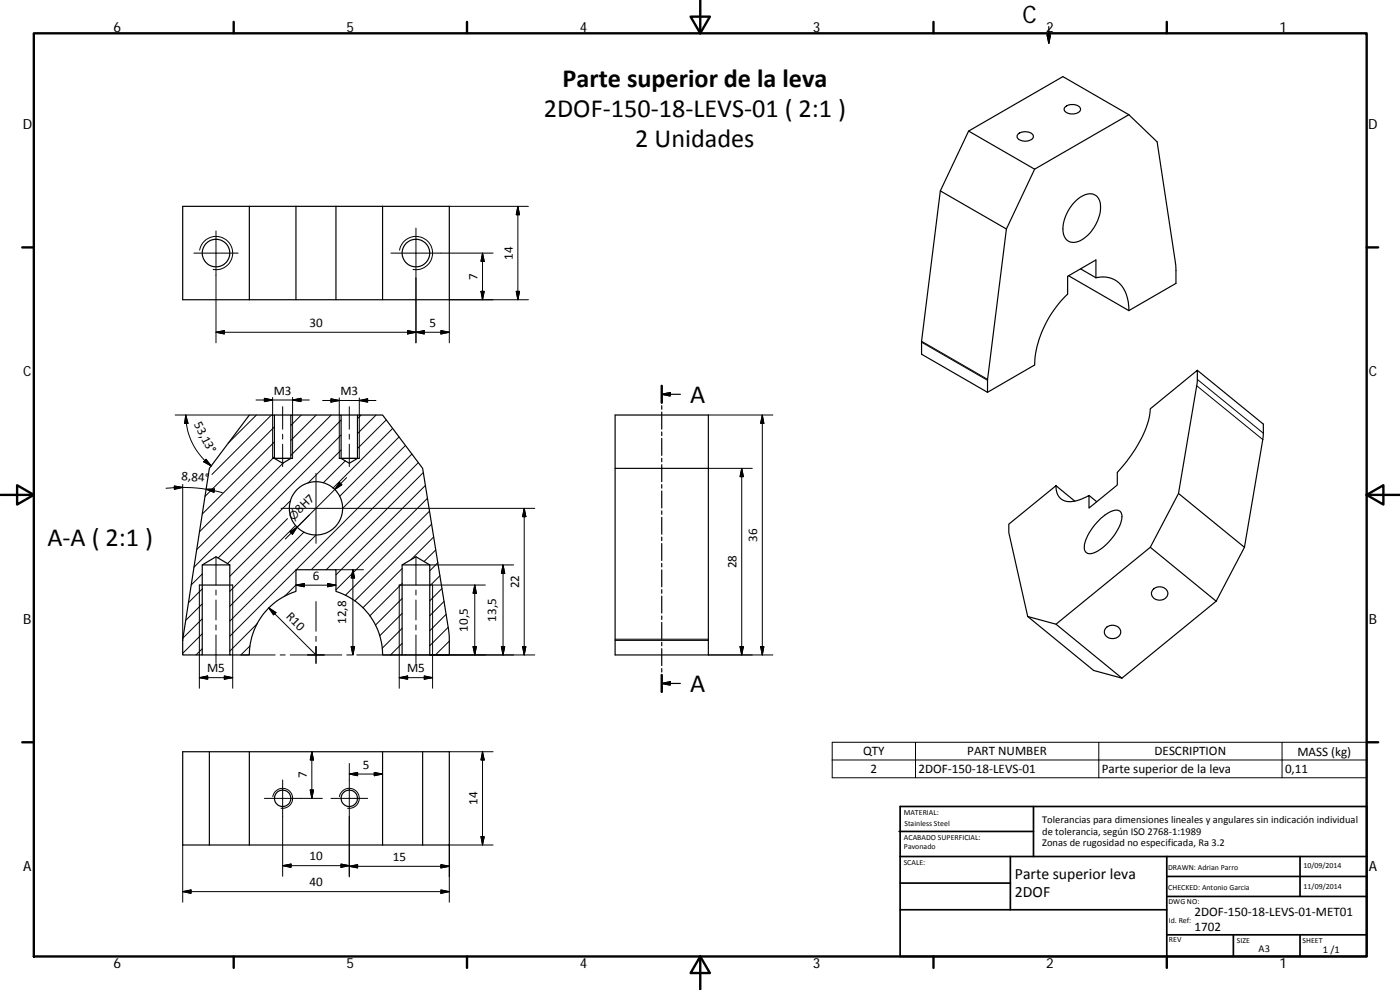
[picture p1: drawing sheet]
<svg xmlns="http://www.w3.org/2000/svg" width="420mm" height="297mm" viewBox="0 0 420 297" stroke-linecap="round" stroke-linejoin="round" font-family="sans-serif">
<g fill="none" stroke="#000" stroke-width=".36">
<path d="M314.3 10.5h1l-.5 2.5zM314.8 8v5M290.7 39.3l19.8 11.5M319.6 32.1a3.2 3.2 0 0 1 4.7 .5 2.14 2.14 0 0 1-2.9 1.6 1.65 1.65 0 0 1-1.9-1.9zM338.8 34.4l-28.3 16.4M338.8 34.4l-19.8-11.4-28.3 16.3-8.5 18-5.6 45.1v3.9l19.8 11.4M338.8 34.4l8.5 8.2 5.6 36.9v5.5l-14.1 8.2M282.2 57.3l19.8 11.4M305.7 40.1a3.2 3.2 0 0 1 4.4 .6 1.71 1.71 0 0 1-2 1.6 2.12 2.12 0 0 1-2.8-1.6zM310.5 50.8l-8.5 17.9M74.8 61.9h14M74.8 61.9v28"/>
<path d="M74.8 61.9h-20v28h20M88.8 61.9h12M88.8 61.9v28M100.8 61.9h14M100.8 61.9v28M114.8 61.9h20v28h-60M114.8 61.9v28M302 68.7l-5.6 45.1v3.9M322.7 60.4a5.3 5.3 0 0 1 5.9-1.9 4.9 4.9 0 0 1 1.5 5.5 11.6 11.6 0 0 1-6.9 8.6 3.2 3.2 0 0 1-4.2-3.3 12.3 12.3 0 0 1 3.7-8.9zM320.7 82.7l18.1 10.5M324.3 80.7l4.6 2.6M328.9 83.3a7.5 7.5 0 0 1 9.5 6.5l.4 3.4"/>
<path d="M328.9 83.3v-5.3l-8.5 4.9v5.3a31.8 31.8 0 0 0-9.9 21.3l-14.1 8.2M198.6 115.8v5M198.6 118.3l2.5-.5v1zM198.6 118.3h5.6M359.3 111.1l19.8 16.2-.1 4.6-5.5 32.3M74.8 124.5h7.5v13l2.5 1.5 2.5-1.5v-13h15.1v13l2.4 1.5 2.5-1.5v-13h7.5l12 16 7.8 48.2 .2 2.1v5.7h-5.8v-27l-4.2-2.5-4.1 2.5v27h-5.9a20 20 0 0 0-14-19.1v-6.5h-12v6.5a19.9 19.9 0 0 0-14 19.1h-5.8v-27l-4.2-2.5-4.1 2.5v27h-5.9l.1-4.7 7.9-51.3zM81.8 137.5h6M82.3 137.5h5M82.3 124.5h5M101.8 137.5h6M102.4 124.5h4.9M102.4 137.5h4.9"/>
<path d="M184.6 124.5h28v72h-28zM198.6 121.7v1.1M198.6 123.6v5.2M198.6 129.6v1.1M198.6 131.6v5M198.6 137.5v1.1M198.6 139.4v5.1M184.6 140.5h28M198.6 145.4v1.1M198.6 147.3v5.1M198.6 153.3v1M198.6 155.2v5.1"/>
<path d="M302.8 157.3l14.1-11.6a4.2 4.2 0 0 0 5.8 4.6l2-.6 2.1-1v3.7l8.5-6.9v-3.7a38.4 38.4 0 0 0 9.7-17.1l.2-2 14.1-11.6v4l-5.6 33-8.5 16.1-28.3 23.1-8.5-2.3-5.6-25.2zM316.9 145.7l5.7 4.7M326.8 148.7l2.3 1.8M330.1 155.9a7.1 7.1 0 0 1 5.6-2.7 2.38 2.38 0 0 1 .8 3.1 16 16 0 0 1-8.7 9.7 1.79 1.79 0 0 1-1.9-.3 1.79 1.79 0 0 1-.5-1.9 14.8 14.8 0 0 1 4.7-7.9zM353.7 148.1l19.8 16.1M59.8 175.5h10M60.7 169.5h8.3M119.8 175.5h10M120.7 169.5h8.3M198.6 161.2v1M198.6 163.1v5.1M198.6 169.1v1"/>
<path d="M198.6 171v5.1M198.6 176.9v1.1M198.6 178.9v5M345.2 164.2l19.8 16.2M346 176.9a2.54 2.54 0 0 1 2.8-.7 2.54 2.54 0 0 1 1.7 2.2 2.56 2.56 0 0 1-2.6 1.7 2.56 2.56 0 0 1-2.3-2zM373.5 164.2l-8.5 16.2M60.7 196.5h8.3M120.7 196.5h8.3M198.6 184.8v1.1M198.6 186.8v5M198.6 192.7v1.1M198.6 194.6v5.1"/>
<path d="M308.4 185l19.8 16.2 8.5 2.3M316.9 187.3l19.8 16.2M332.2 188.2a2.51 2.51 0 0 1 2.6-.5 2.51 2.51 0 0 1 1.5 2.2 2.57 2.57 0 0 1-2.5 1.7 2.57 2.57 0 0 1-2.4-2l.3-.9zM365 180.4l-28.3 23.1M198.6 200.6v1M198.6 202.5v5.1M198.6 205.1l2.5-.5v.9zM198.6 205.1h5.6M54.8 225.6h80v27.9h-80zM62.8 225.6v27.9M74.8 225.6v27.9M114.8 225.6v27.9"/>
<path d="M126.8 225.6v27.9"/>
<circle cx="64.8" cy="75.9" r="4.1"/>
<circle cx="124.8" cy="75.9" r="4.1"/>
<circle cx="94.8" cy="152.5" r="8"/>
<circle cx="84.8" cy="239.5" r="2.46"/>
<circle cx="104.8" cy="239.5" r="2.47"/>
</g>
<g fill="none" stroke="#000" stroke-width=".3">
<path d="M58.2 75.9h13.3M59.9 75.1a5 5 0 0 1 5.8-4.1 5 5 0 0 1 4 5.8 5 5 0 0 1-5.7 4M64.8 69.3v33.6M117.3 75.9h30.7M119.9 75.1a5 5 0 0 1 5.8-4.1 5 5 0 0 1 4.1 5.8 5 5 0 0 1-5.8 4M124.8 68.4v34.5M134.8 61.9h23.8M144.8 75.9v14M144.8 75.9l.5 2.5h-1zM155.4 61.9v28M155.4 61.9l.5 2.5h-1zM64.8 99.7l2.5-.5v1z"/>
<path d="M64.8 99.7h70M122.3 99.2l2.5 .5-2.5 .5zM124.8 99.7l2.5-.5v1zM132.3 99.2l2.5 .5-2.5 .5zM144.3 87.4h1l-.5 2.5zM154.9 87.4h1l-.5 2.5zM158.6 89.9h-23.8v13M79.3 119.5l2.5 .5-2.5 .5zM81.8 119.3v18.2M87.8 119.3v18.2M99.3 119.7l2.5 .5-2.5 .4zM101.8 119.4v18.1"/>
<path d="M107.8 119.4v18.1M276.6 102.7l19.8 11.4M276.6 102.4l19.8 11.4M359.1 115.7l19.9 16.2M359.3 113.8l19.8 16.2M52.6 124.5h22.2M55.7 124.5l.7 2.5h-1zM55.7 124.5a19.2 19.2 0 0 0 7.7 15.3M61.8 137.8l1.6 2-2.3-1.2zM76.8 120h16M77 124.5l-8.5 8.5M81.4 124.5l-17.8 17.9"/>
<path d="M82.3 132.6l-21.6 21.6M82.3 137.1l-22.4 22.5M82.3 128.1l-20.8 20.8M84.8 122v6.8M84.8 130.3v1.5M84.8 133.3v6.7M85.1 138.9l-26.1 26M87.8 120l2.5-.5v1zM90.4 124.5l-3.1 3.2M94.9 124.5l-7.6 7.6M96.8 120.2h16M99.4 124.5l-12.1 12.2"/>
<path d="M102.4 135l-9.9 9.9M102.4 126l-44.2 44.2M102.4 130.5l-36.9 36.9M103.6 138.3l-6.6 6.5M104.8 122v6.8M104.8 130.3v1.5M104.8 133.3v6.7M107.8 120.2l2.5-.5v.9zM108.4 124.5l-1.1 1.1M112.9 124.5l-5.6 5.6M115.9 126l-8.6 8.6M117.8 128.5l-17.9 18"/>
<path d="M119.7 131.1l-17.8 17.8M121.7 133.7l-18.9 18.8M123.6 136.2l-34.7 34.7M125.5 138.8l-31.9 31.9M212.6 124.5h19.4M228.8 124.5v72M228.8 124.5l.4 2.5h-.9zM49.8 146.5a45.9 45.9 0 0 1 16.9 1.3M52.3 145.8l2.5 .4-2.5 .6zM54.8 145.3v46.9M61.9 146.8l2.5-.1-.2 1zM84.3 152.5h76.2"/>
<path d="M86.3 155.6l-17.3 17.3M87 159.6l2.2-1.4-1.4 2.1zM87.2 150.2l-18.9 18.9M88.7 157.6l-19.7 19.8M91.2 159.6l-22.2 22.3M92.8 154.5l-3.8 3.8M94.8 142v21M101.9 144.8l.7 .7-2.1 1.4zM104 143.3l-18.4 18.4M127 141.8l-29.1 29.1M127.6 145.7l-26.8 26.8M128.3 149.5l-27.5 27.5"/>
<path d="M128.9 153.4l-25.2 25.2M129.5 157.3l-23 23M157.3 152.5v44M157.3 152.5l.5 2.5h-1zM212.6 140.5h13.2M222.6 140.5v56M222.6 140.5l.5 2.5h-1zM59.8 175.5v31M60.7 176.7l-4.2 4.1M60.7 172.2l-3.3 3.3M64.8 167v8.5M64.8 177v1.5"/>
<path d="M69.8 175.5v31M88.8 171l-19.8 19.9M88.8 175.5l-3.4 3.4M88.8 175.6l2.5-.5v1zM88.8 175.6h12M94.8 160.5l-25.8 25.9M98.3 175.1l2.5 .5-2.5 .5zM100.8 170.9h8.3M105.9 170.9v25.6M105.9 170.9l.5 2.5h-1zM119.8 175.5v31M120.7 179.6l-8 8"/>
<path d="M120.7 170.6l-11.8 11.8M120.7 175.1l-9.7 9.7M124.8 167v8.5M124.8 177v1.5M129 169.5h25.1M130.1 161.1l-6.8 6.8M130.8 165l-3.5 3.5M131.4 168.8l-2.4 2.5M132 172.7l-3 3.1M132.6 176.6l-3.6 3.7M142.5 175.5v21M142.5 175.5l.5 2.5h-1z"/>
<path d="M145.7 175.5h-15.9v31M151 169.5v27M151 169.5l.5 2.5h-1zM60.7 185.7l-5.8 5.8M60.7 190.2l-5.9 5.8M60.7 181.2l-5 4.9M60.7 194.6l-1.9 1.9M64.8 180v6M64.8 187.5v1.5M64.8 190.5v8.5M75 193.8l-2.7 2.7h10.3M77.2 187.1l-8.2 8.3"/>
<path d="M80.7 182.4l14.1 14.1h2.5M80.7 182.4l2.1 1.4-.7 .7zM84.1 196.5h1.5M87.1 196.5h15.5M94.8 180.5v8.9M94.8 190.9v1.5M94.8 193.9v5.1M104.1 196.5h1.5M105.4 194h1l-.5 2.5zM107.1 196.5h17.6M120.7 184l-6.7 6.8M120.7 188.5l-6 6"/>
<path d="M120.7 193l-3.5 3.5M124.8 180v6M124.8 187.5v1.5M124.8 190.5v8.5M124.9 196.5h35.6M133.3 180.5l-4.3 4.2M133.9 184.3l-4.9 5M134.5 188.2l-5.5 5.5M134.8 192.4l-4.1 4.1M142 194h1l-.5 2.5zM150.5 194h1l-.5 2.5zM156.8 194h1l-.5 2.5z"/>
<path d="M184.6 192.2h28M184.6 191.8h28M212.6 196.5h19.4M222.1 194h1l-.5 2.5zM228.3 194h.9l-.4 2.5zM59.8 203.3l2.5-.5v1zM59.8 203.3h10M67.3 202.8l2.5 .5-2.5 .5zM119.8 203.3l2.5-.5v1zM119.8 203.3h10M127.3 202.8l2.5 .5-2.5 .5zM79.3 239.5h17.5"/>
<path d="M81.9 239a3 3 0 0 1 3.5-2.4 3 3 0 0 1 2.4 3.5 3 3 0 0 1-3.5 2.4M84.8 234v28.9M93.1 237h1l-.5 2.5zM93.6 225.6v13.9M93.6 225.6l.5 2.4h-1zM99.3 239.5h11M101.9 239a3 3 0 0 1 3.4-2.4 3 3 0 0 1 2.5 3.4 3 3 0 0 1-3.5 2.5M104.8 232.2l2.5-.4v.9zM104.8 232.2h10M104.8 229.1v34M112.3 231.8l2.5 .4-2.5 .5zM134.8 225.6h13.2"/>
<path d="M144.8 225.6v27.9M144.8 225.6l.5 2.4h-1zM249.8 222.7h160.4v10.7h-160.4zM249.8 228h160.4M274.8 222.7v10.7M329.8 222.7v10.7M384.8 222.7v10.7M54.8 253.5v17.2M84.8 259.7l2.5-.5v1zM84.8 259.7h20M102.3 259.2l2.5 .5-2.5 .5zM104.8 259.9l2.5-.5v1z"/>
<path d="M104.8 259.9h30M132.3 259.4l2.5 .5-2.5 .5zM144.3 251h1l-.5 2.5zM148 253.5h-13.2v17.2M54.8 267.5l2.5-.5v1zM54.8 267.5h80M132.3 267l2.5 .5-2.5 .5z"/>
</g>
<g fill="none" stroke="#000" stroke-width=".71">
<path d="M10.1 10h400.1v277h-400.1zM70.1 6.6v3.4M140.2 6.6v3.4M207.3 5h5.8l-2.9 5zM210.2 0v10M280.2 6.6v3.4M350.2 6.6v3.4M6.7 74.2h3.4M410.2 74.2h3.4M198.6 115.8v5M.2 148.5h9.9M5.1 145.6l5 2.9-5 2.9z"/>
<path d="M410.2 148.5l5-2.9v5.8zM410.2 148.5h9.9M198.6 202.5v5.1M6.7 222.7h3.4M410.2 222.7h3.4M70.1 287v3.4M140.2 287v3.4M210.2 287l2.9 5h-5.8zM210.2 287v10M280.2 287v3.4M350.2 287v3.4"/>
</g>
<g fill="none" stroke="#000" stroke-width=".51">
<path d="M269.8 249.5h40.4M270.1 257h140.1M270.1 242h140.1v45h-140.1zM303.2 257v16M310.2 242v15M350.2 257v30M390.2 257v12M270.1 273h80.1M270.1 265h33.1M350.2 269h60M350.2 263h60M350.2 280.5h60"/>
<path d="M370.2 280.5v6.5M390.2 280.5v6.5"/>
</g>
<path d="M314.3 10.5h1l-.5 2.5zM198.6 118.3l2.5-.5v1zM198.6 205.1l2.5-.5v.9z" fill="#000" stroke="#000" stroke-width=".36"/>
<g fill="#000" stroke="#000" stroke-width=".3">
<path d="M144.8 75.9l.5 2.5h-1zM155.4 61.9l.5 2.5h-1zM64.8 99.7l2.5-.5v1zM124.8 99.7l2.5-.5v1zM144.3 87.4h1l-.5 2.5zM154.9 87.4h1l-.5 2.5zM87.8 120l2.5-.5v1zM107.8 120.2l2.5-.5v.9zM122.3 99.2l2.5 .5-2.5 .5zM132.3 99.2l2.5 .5-2.5 .5zM55.7 124.5l.7 2.5h-1zM61.8 137.8l1.6 2-2.3-1.2z"/>
<path d="M79.3 119.5l2.5 .5-2.5 .5zM99.3 119.7l2.5 .5-2.5 .4zM228.8 124.5l.4 2.5h-.9zM52.3 145.8l2.5 .4-2.5 .6zM61.9 146.8l2.5-.1-.2 1zM101.9 144.8l.7 .7-2.1 1.4zM157.3 152.5l.5 2.5h-1zM222.6 140.5l.5 2.5h-1zM87 159.6l2.2-1.4-1.4 2.1zM88.8 175.6l2.5-.5v1zM98.3 175.1l2.5 .5-2.5 .5zM105.9 170.9l.5 2.5h-1z"/>
<path d="M142.5 175.5l.5 2.5h-1zM151 169.5l.5 2.5h-1zM80.7 182.4l2.1 1.4-.7 .7zM105.4 194h1l-.5 2.5zM142 194h1l-.5 2.5zM150.5 194h1l-.5 2.5zM156.8 194h1l-.5 2.5zM222.1 194h1l-.5 2.5zM228.3 194h.9l-.4 2.5zM59.8 203.3l2.5-.5v1zM67.3 202.8l2.5 .5-2.5 .5zM119.8 203.3l2.5-.5v1z"/>
<path d="M127.3 202.8l2.5 .5-2.5 .5zM93.1 237h1l-.5 2.5zM93.6 225.6l.5 2.4h-1zM104.8 232.2l2.5-.4v.9zM112.3 231.8l2.5 .4-2.5 .5zM144.8 225.6l.5 2.4h-1zM84.8 259.7l2.5-.5v1zM104.8 259.9l2.5-.5v1zM144.3 251h1l-.5 2.5zM54.8 267.5l2.5-.5v1zM102.3 259.2l2.5 .5-2.5 .5zM132.3 267l2.5 .5-2.5 .5z"/>
<path d="M132.3 259.4l2.5 .5-2.5 .5z"/>
</g>
<g font-size="7.9">
<text x="168.8" y="26.1">Parte superior de la leva</text>
<text x="163.2" y="35.1">2DOF‐150‐18‐LEVS‐01 ( 2:1 )</text>
<text x="190.7" y="44.1">2 Unidades</text>
<text x="207.1" y="120.8">A</text>
<text x="14.2" y="163.9">A‐A ( 2:1 )</text>
<text x="207.1" y="207.6">A</text>
</g>
<text font-size="7.2" x="306.9" y="6.8">C</text>
<g font-size="4.7">
<text x="304.6" y="263.9">Parte superior leva</text>
<text x="304.6" y="269.3">2DOF</text>
</g>
<g font-size="4.2">
<text x="34" y="9.6">6</text>
<text x="104" y="9.6">5</text>
<text x="174" y="9.6">4</text>
<text x="244" y="9.6">3</text>
<text x="314" y="9.6">2</text>
<text x="384" y="9.6">1</text>
<text x="6.8" y="38.7">D</text>
<text x="410.6" y="38.7">D</text>
<text x="7" y="112.9">C</text>
<text x="410.8" y="112.9">C</text>
<text x="7" y="187.1">B</text>
<text x="410.8" y="187.1">B</text>
<text x="7" y="261.3">A</text>
<text x="410.8" y="261.3">A</text>
<text x="34" y="290.4">6</text>
<text x="104" y="290.4">5</text>
<text x="174" y="290.4">4</text>
<text x="244" y="290.4">3</text>
<text x="314" y="290.4">2</text>
<text x="384" y="290.4">1</text>
</g>
<g font-size="3.9">
<text x="153.9" y="78" transform="rotate(-90 153.9 78)">14</text>
<text x="143.3" y="83.9" transform="rotate(-90 143.3 83.9)">7</text>
<text x="92.8" y="98.1">30</text>
<text x="128.9" y="98.1">5</text>
<text x="82.2" y="118.5">M3</text>
<text x="102.1" y="118.6">M3</text>
<text x="58.2" y="127.1" transform="rotate(63 58.2 127.1)">53,13°</text>
<text x="54.4" y="144" transform="rotate(4 54.4 144)">8,84°</text>
<text x="90" y="154.3" transform="rotate(-45 90 154.3)">8H7</text>
<text x="227.2" y="162.5" transform="rotate(-90 227.2 162.5)">36</text>
<text x="221" y="170.5" transform="rotate(-90 221 170.5)">28</text>
<text x="93.8" y="174">6</text>
<text x="155.8" y="176.5" transform="rotate(-90 155.8 176.5)">22</text>
<text x="85.7" y="185.1" transform="rotate(45 85.7 185.1)">R10</text>
<text x="103.9" y="187.2" transform="rotate(-90 103.9 187.2)">12,8</text>
<text x="140.4" y="189.5" transform="rotate(-90 140.4 189.5)">10,5</text>
<text x="148.9" y="186.5" transform="rotate(-90 148.9 186.5)">13,5</text>
<text x="62.2" y="201.7">M5</text>
<text x="122.2" y="201.7">M5</text>
<text x="259" y="226.6">QTY</text>
<text x="290.3" y="226.6">PART NUMBER</text>
<text x="346.5" y="226.6">DESCRIPTION</text>
<text x="389.3" y="226.7">MASS (kg)</text>
<text x="92.1" y="233.5" transform="rotate(-90 92.1 233.5)">7</text>
<text x="108.8" y="230.7">5</text>
<text x="261.2" y="231.9">2</text>
<text x="275.6" y="231.9">2DOF‐150‐18‐LEVS‐01</text>
<text x="330.6" y="232">Parte superior de la leva</text>
<text x="385.6" y="231.9">0,11</text>
<text x="143.3" y="241.5" transform="rotate(-90 143.3 241.5)">14</text>
<text x="92.8" y="258.2">10</text>
<text x="117.8" y="258.4">15</text>
<text x="92.8" y="266">40</text>
<text x="358.5" y="274.9">2DOF‐150‐18‐LEVS‐01‐MET01</text>
<text x="358.5" y="279.4">1702</text>
</g>
<text font-size="3.3" x="88" y="156.3" transform="rotate(-45 88 156.3)">⌀</text>
<g font-size="3.1">
<text x="312.8" y="246.8">Tolerancias para dimensiones lineales y angulares sin indicación individual</text>
<text x="312.8" y="250.4">de tolerancia, según ISO 2768‐1:1989</text>
<text x="312.8" y="254">Zonas de rugosidad no especificada, Ra 3.2</text>
<text x="377.7" y="285.6">A3</text>
<text x="397" y="285.9">1 /1</text>
</g>
<g font-size="2.4">
<text x="271.2" y="244.4">MATERIAL:</text>
<text x="271.3" y="251.9">ACABADO SUPERFICIAL:</text>
<text x="271.4" y="247.9">Stainless Steel</text>
<text x="271.3" y="254.6">Pavonado</text>
<text x="271.2" y="259.7">SCALE:</text>
<text x="350.6" y="260.9">DRAWN: Adrian Parro</text>
<text x="391.2" y="260.6">10/09/2014</text>
<text x="350.6" y="267">CHECKED: Antonio Garcia</text>
<text x="391.2" y="266.6">11/09/2014</text>
<text x="350.7" y="271.4">DWG NO:</text>
<text x="350.8" y="276.8">Id. Ref:</text>
<text x="350.8" y="282.8">REV</text>
<text x="371.2" y="282.9">SIZE</text>
<text x="390.9" y="282.9">SHEET</text>
</g>
</svg>
